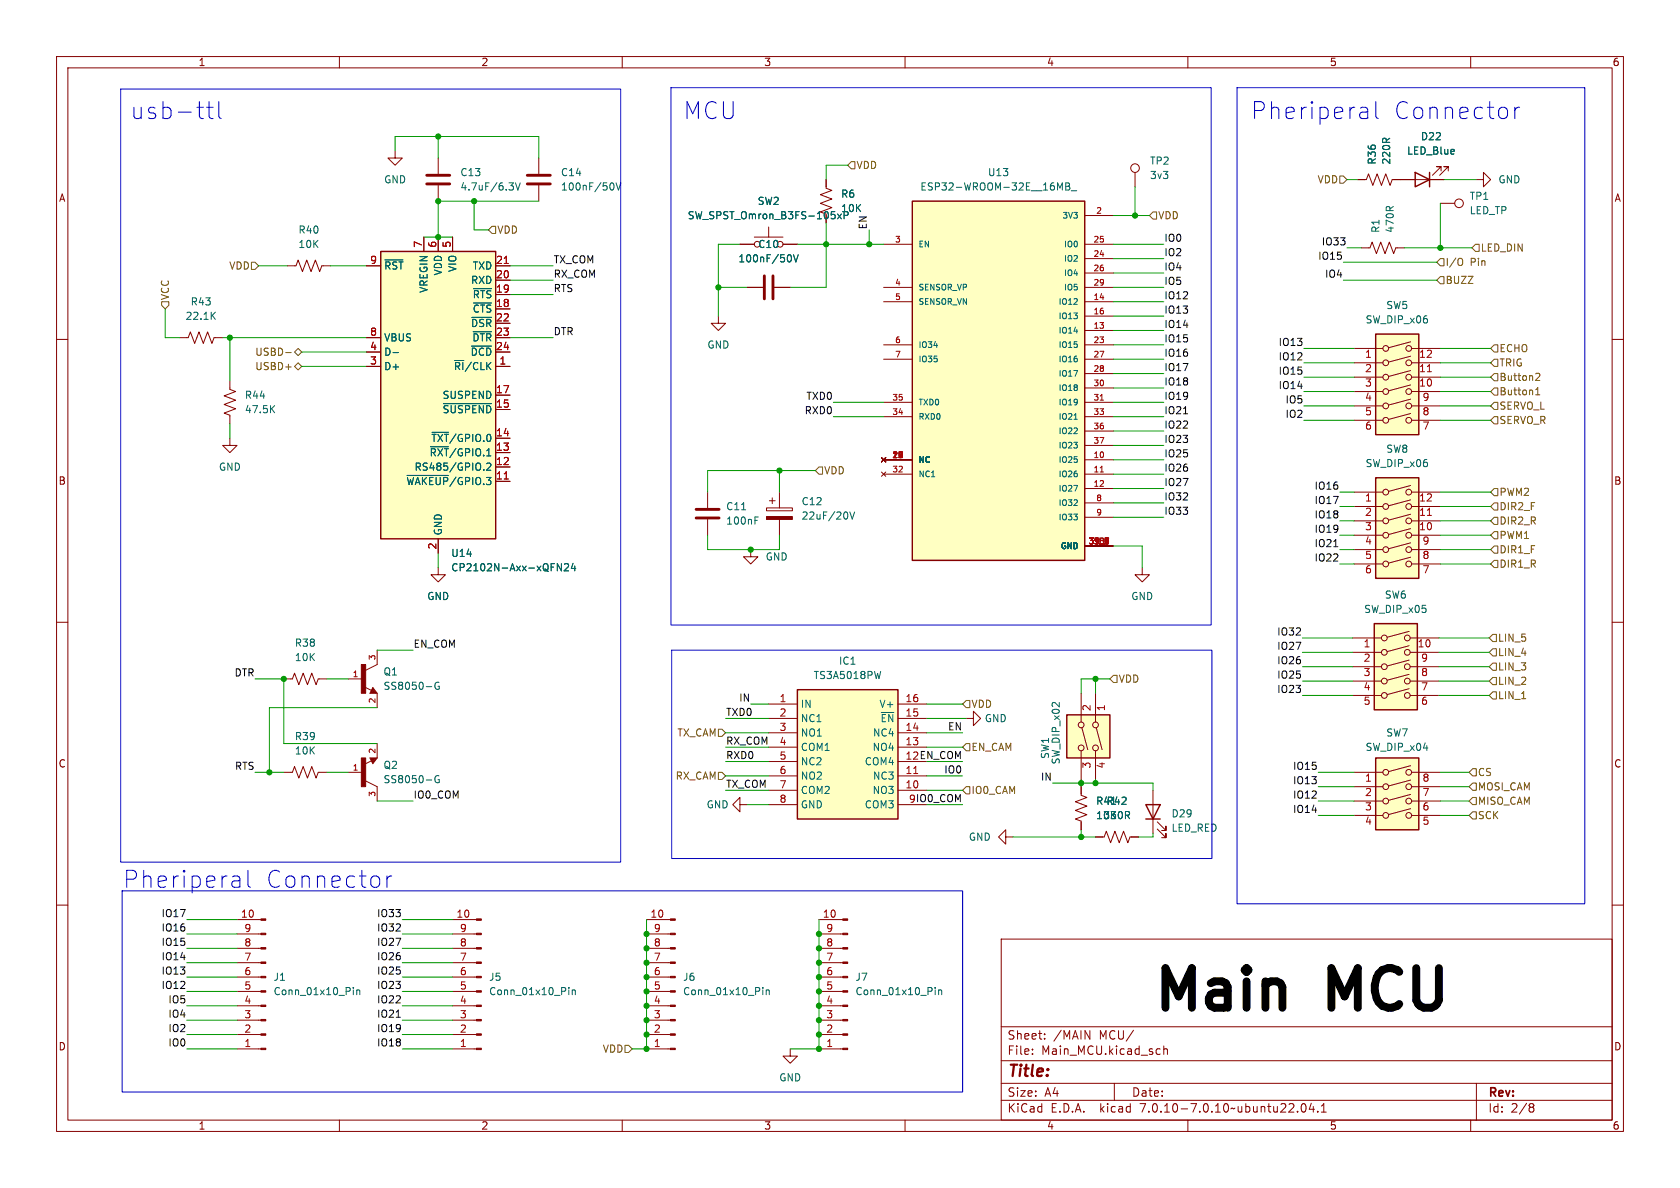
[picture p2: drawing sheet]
<svg xmlns="http://www.w3.org/2000/svg" width="297mm" height="210mm" viewBox="0 0 297 210" stroke-linecap="round" stroke-linejoin="round" font-family="sans-serif">
<g fill="none" stroke="#840000" stroke-width=".18">
<path d="M10 10h277v190h-277zM12 12h273v186h-273zM60 10v2M110 10v2M160 10v2M210 10v2M260 10v2M69.8 26.7v1.2h1.3l-1.3 1.3-1.2-1.3h1.2M77.5 27.9v2.8M77.5 32.8v2.8M95.2 27.9v2.8M95.2 32.8v2.8"/>
<path d="M146 31.8v1.5l1.1 .4-2.1 .7 2.1 .8-2.1 .7 2.1 .8-2.1 .8 1 .3M191.8 38.1h5M200.7 30.5v2.5M240 31.8h1.6l.3-1.1 .8 2.1 .8-2.1 .7 2.1 .8-2.1 .7 2.1 .4-1h9.2M254.6 35.9h2.6M254.8 30.2v-.7h-.8h.8l-1.6 1.5M256 30.2v-.7h-.7h.7l-1.5 1.5M261 31.8h1.3v-1.3l1.2 1.3-1.2 1.2v-1.2M10 60h2M31.7 59.7h1.6l.4-1 .7 2 .8-2 .7 2 .8-2 .8 2 .3-1h1.6M50.8 47h1.5l.4-1 .8 2 .7-2 .8 2 .8-2 .7 2 .4-1h1.5M64.8 47h2.5"/>
<path d="M64.8 59.7h2.5M74.9 41.9v2.6M77.5 41.9v2.6M80 41.9v2.6M87.6 47h2.6M87.6 59.7h2.6M87.6 54.6h2.6M87.6 52.1h2.6M87.6 49.5h2.6M87.6 57.2h2.6M127 55.9v1.3h1.3l-1.3 1.2-1.3-1.2h1.3M130.8 43.2h2.5"/>
<path d="M132.1 50.8h2.8M133.3 41.9h5.1M135.9 40.1v1.8M136.9 50.8h2.8M138.4 43.2h2.6M156.2 50.8h5.1M156.2 43.2h5.1M156.2 53.3h5.1M191.8 50.8h5M191.8 43.2h5M191.8 58.4h5M191.8 53.3h5"/>
<path d="M191.8 55.9h5M191.8 45.7h5M191.8 48.3h5M240.7 43.8h1.5l.4-1 .7 2 .8-2 .8 2 .7-2 .8 2 .4-1h1.5M285 60h2M40.6 77.5v1.2h1.3l-1.3 1.3-1.2-1.3h1.2M40.6 67.3v1.5l1.1 .4-2.1 .8 2.1 .7-2.1 .8 2.1 .8-2.1 .7 1 .4v1.5M64.8 64.8h2.5M64.8 62.2h2.5M87.6 64.8h2.6M87.6 77.5h2.6M87.6 72.4h2.6"/>
<path d="M87.6 69.9h2.6M87.6 62.2h2.6M156.2 61h5.1M156.2 63.5h5.1M156.2 71.1h5.1M156.2 73.7h5.1M191.8 61h5M191.8 63.5h5M191.8 66h5M191.8 68.6h5M191.8 71.1h5M191.8 73.7h5"/>
<path d="M191.8 76.2h5M191.8 78.7h5M239.4 61.6h5.1M239.4 66.7h5.1M239.4 64.1h5.1M239.4 69.2h5.1M239.4 71.8h5.1M239.4 74.3h5.1M249.4 73.1l-3.9 1M249.4 70.6l-3.9 1M249.4 68l-3.9 1.1M249.4 65.5l-3.9 1"/>
<path d="M249.4 63l-3.9 1M249.4 60.4l-3.9 1.1M249.6 61.6h5M249.6 66.7h5M249.6 64.1h5M249.6 69.2h5M249.6 71.8h5M249.6 74.3h5M77.5 95.3v2.5M87.6 85.1h2.6M87.6 82.6h2.6M87.6 80h2.6"/>
<path d="M125.1 87v2.8M125.1 91.8v2.8M132.7 97.2v1.2h1.3l-1.3 1.3-1.3-1.3h1.3M135.5 89.8h4.6v.5h-4.6zM136 88.5h1M136.5 88v1M137.8 87v2.8M137.8 91.8v2.8M155.8 80.9l.8 .8M155.8 83.4l.8 .8M156.2 81.3h5.1M156.2 83.8h5.1"/>
<path d="M156.6 80.9l-.8 .8M156.6 83.4l-.8 .8M191.8 96.5h5M191.8 81.3h5M191.8 83.8h5M191.8 86.4h5M191.8 88.9h5M191.8 91.4h5M239.4 87h5.1M239.4 92.1h5.1M239.4 89.5h5.1M239.4 94.6h5.1"/>
<path d="M239.4 97.2h5.1M239.4 99.7h5.1M249.4 98.5l-3.9 1M249.4 96l-3.9 1M249.4 93.4l-3.9 1.1M249.4 90.9l-3.9 1M249.4 88.4l-3.9 1M249.4 85.8l-3.9 1.1M249.6 87h5M249.6 92.1h5M249.6 89.5h5M249.6 94.6h5"/>
<path d="M249.6 97.2h5M249.6 99.7h5M10 110h2M66.7 114.9v2.6l-2.1 1M77.5 100.3v1.3h1.2l-1.2 1.3-1.3-1.3h1.3M201.9 100.3v1.3h1.3l-1.3 1.3-1.2-1.3h1.2M239.1 112.8h5.1M239.1 115.3h5.1M239.1 117.9h5.1M249.1 119.2l-3.9 1M249.1 116.7l-3.9 1M249.1 114.1l-3.9 1.1"/>
<path d="M249.1 111.6l-3.9 1M249.3 112.8h5.1M249.3 115.3h5.1M249.3 117.9h5.1M285 110h2M50.2 136.5h1.5l.4-1 .7 2 .8-2 .8 2 .7-2 .8 2 .4-1h1.5M50.2 120h1.5l.4-1 .7 2 .8-2 .8 2 .7-2 .8 2 .4-1h1.5M61.6 120h2.5M61.6 136.5h2.5M64.4 121.4l1.3 .7M64.6 138l2.1 1.1v2.5M65.4 134h1.3l-.8 1z"/>
<path d="M65.7 134.5l-1.3 .6M65.9 121.5l.8 1.1h-1.3zM66.7 122.6v2.5M66.7 131.4v2.6M135.9 124.5h5.1M135.9 139.7h5.1M135.9 137.2h5.1M135.9 134.6h5.1M135.9 132.1h5.1M135.9 129.5h5.1M135.9 127h5.1M158.7 124.5h5.1"/>
<path d="M158.7 139.7h5.1M158.7 137.2h5.1M158.7 134.6h5.1M158.7 132.1h5.1M158.7 129.5h5.1M158.7 127h5.1M170.8 127h1.3v-1.3l1.3 1.3-1.3 1.3v-1.3M191.1 139.1v1.5l1.1 .4-2.1 .7 2.1 .8-2.1 .8 2.1 .7-2.1 .8 1 .4v1.5M191.1 122.6v5M191.1 132.7v5.1M191.3 128.7l1 3.8M193.7 122.6v5"/>
<path d="M193.7 132.7v5.1M193.8 128.7l1 3.8M203.8 139.7v7.6M239.1 120.4h5.1M239.1 122.9h5.1M239.4 136.5h5.1M239.4 139.1h5.1M249.1 121.7l-3.9 1.1M249.3 120.4h5.1M249.3 122.9h5.1M249.4 137.9l-3.9 1M249.4 135.4l-3.9 1"/>
<path d="M249.6 136.5h5M249.6 139.1h5M10 160h2M130.8 142.2v-1.2l-1.3 1.2 1.3 1.3v-1.3h1.3M135.9 142.2h5.1M158.7 142.2h5.1M177.8 148v-1.3l-1.3 1.3 1.3 1.2v-1.2h1.3M193.7 148h1.5l.4-1.1 .7 2.1 .8-2.1 .8 2.1 .7-2.1 .8 2.1 .4-1h1.5M204.6 146.6l1.5 1.5v-.8v.8h-.7M204.6 145.3l1.5 1.5v-.7v.7h-.7M239.4 141.6h5.1M239.4 144.1h5.1"/>
<path d="M249.4 143l-3.9 1M249.4 140.4l-3.9 1.1M249.6 141.6h5M249.6 144.1h5M285 160h2M41.9 162.6h4.2M41.9 165.1h4.2M41.9 167.6h4.2M41.9 170.2h4.2M41.9 172.7h4.2M41.9 175.3h4.2M41.9 177.8h4.2"/>
<path d="M80 162.6h4.2M80 165.1h4.2M80 167.6h4.2M80 170.2h4.2M80 172.7h4.2M80 175.3h4.2M80 177.8h4.2M114.3 162.6h4.2M114.3 165.1h4.2M114.3 167.6h4.2M114.3 170.2h4.2M114.3 172.7h4.2"/>
<path d="M114.3 175.3h4.2M114.3 177.8h4.2M144.8 162.6h4.2M144.8 165.1h4.2M144.8 167.6h4.2M144.8 170.2h4.2M144.8 172.7h4.2M144.8 175.3h4.2M144.8 177.8h4.2M177 166h108v32h-108zM41.9 185.4h4.2M41.9 180.3h4.2"/>
<path d="M41.9 182.9h4.2M60 198v2M80 185.4h4.2M80 180.3h4.2M80 182.9h4.2M110 198v2M114.3 185.4h4.2M114.3 180.3h4.2M114.3 182.9h4.2M139.7 185.4v1.3h1.3l-1.3 1.3-1.3-1.3h1.3M144.8 185.4h4.2M144.8 180.3h4.2"/>
<path d="M144.8 182.9h4.2M160 198v2M177 194.5h108M177 191.5h108M177 187.5h108M177 181.5h108M182.5 186.3v.1M182.5 185.5v.1M184.7 183.6v.1M184.7 182.8v.1M191.8 182.2l.9 1.5v-1.5M197 191.5v3"/>
<path d="M205 185.4l.1 .1M205.1 186.3l-.1 .1M205.7 184.9v1.5M205.7 185.5l.3-.1 .3 .1 .1 .9M210 198v2M229.4 196.5v.1M230.2 195.2l.2-.1a.81 .81 0 0 1 .6 .6 .81 .81 0 0 1-.3 .8l-.2 .1a.81 .81 0 0 1-.3-1.4zM231.8 195l-.3 1.1h.9M232.2 195.6v1M233 196.5v.1M233.6 196.6h.9M233.6 195.5l.4-.4v1.5"/>
<path d="M260 198v2M261 191.5v6.5M270.6 195.1h.3l.3 .3-.3 .3M270.6 195.7h.3M270.9 195.7l.2 .2 .1 .4-.3 .3h-.3"/>
<circle cx="200.7" cy="29.7" r=".76"/>
<circle cx="257.9" cy="35.9" r=".76"/>
<circle cx="133.9" cy="43.2" r=".51"/>
<circle cx="137.9" cy="43.2" r=".51"/>
<circle cx="245" cy="61.6" r=".51"/>
<circle cx="245" cy="64.1" r=".51"/>
<circle cx="245" cy="69.2" r=".51"/>
<circle cx="245" cy="66.7" r=".51"/>
<circle cx="245" cy="74.3" r=".51"/>
<circle cx="245" cy="71.8" r=".51"/>
<circle cx="249" cy="61.6" r=".51"/>
<circle cx="249" cy="69.2" r=".51"/>
<circle cx="249" cy="66.7" r=".51"/>
<circle cx="249" cy="64.1" r=".51"/>
<circle cx="249" cy="71.8" r=".51"/>
<circle cx="249" cy="74.3" r=".51"/>
<circle cx="245" cy="99.7" r=".51"/>
<circle cx="245" cy="89.5" r=".51"/>
<circle cx="245" cy="94.6" r=".51"/>
<circle cx="245" cy="97.2" r=".51"/>
<circle cx="245" cy="92.1" r=".51"/>
<circle cx="245" cy="87" r=".51"/>
<circle cx="249" cy="92.1" r=".51"/>
<circle cx="249" cy="87" r=".51"/>
<circle cx="249" cy="89.5" r=".51"/>
<circle cx="249" cy="94.6" r=".51"/>
<circle cx="249" cy="97.2" r=".51"/>
<circle cx="249" cy="99.7" r=".51"/>
<circle cx="244.7" cy="117.9" r=".51"/>
<circle cx="244.7" cy="112.8" r=".51"/>
<circle cx="244.7" cy="115.3" r=".51"/>
<circle cx="248.8" cy="112.8" r=".51"/>
<circle cx="248.8" cy="115.3" r=".51"/>
<circle cx="248.8" cy="117.9" r=".51"/>
<circle cx="191.1" cy="128.1" r=".51"/>
<circle cx="191.1" cy="132.2" r=".51"/>
<circle cx="193.7" cy="128.1" r=".51"/>
<circle cx="193.7" cy="132.2" r=".51"/>
<circle cx="244.7" cy="122.9" r=".51"/>
<circle cx="244.7" cy="120.4" r=".51"/>
<circle cx="245" cy="139.1" r=".51"/>
<circle cx="245" cy="136.5" r=".51"/>
<circle cx="248.8" cy="122.9" r=".51"/>
<circle cx="248.8" cy="120.4" r=".51"/>
<circle cx="249" cy="136.5" r=".51"/>
<circle cx="249" cy="139.1" r=".51"/>
<circle cx="245" cy="144.1" r=".51"/>
<circle cx="245" cy="141.6" r=".51"/>
<circle cx="249" cy="141.6" r=".51"/>
<circle cx="249" cy="144.1" r=".51"/>
</g>
<path d="M75.4 31h4.1M75.4 32.5h4.1M93.2 31h4.1M93.2 32.5h4.1M135.1 48.8v4M136.7 48.8v4M123.1 91.6h4M123.1 90h4" fill="none" stroke="#840000" stroke-width=".51"/>
<g fill="none" stroke="#006464" stroke-width=".18">
<path d="M90 32.3h.8l-.5 .5M90.5 32.8l.3 .3v.3l-.3 .2M91.1 32.3l.5 1.3 .4-1.3M108.2 32.3a.79 .79 0 0 1 0 1.3M108.9 32.3l.4 1.3 .5-1.3M148.1 37.8l.6 .9M148.7 37.8l-.6 .9M149.2 37.4v1.3M187.4 33.2l.4-.9v1.3M188.4 32.3h.4l.3 .3-.3 .3 .3 .2v.3l-.2 .2h-.5zM188.4 32.9h.4M189.4 33.7h.9"/>
<path d="M37.5 55.7l.6 .8M38.1 55.2l-.8 .7M68 45.9h3.2M83.4 56.1h3.5M83.6 58.6h3.3M83.7 53.6h3.2M83.7 51h3.2M139.6 45a.79 .79 0 0 1 0 1.3M140.3 45l.4 1.3 .4-1.3M48 72.2l.6 .8M48.6 71.7l-.8 .7M69.5 62.3h1"/>
<path d="M76.1 79h3.2M76.4 76.4h2.9M78.4 71.3h8.5M83.3 61.2h3.6M189.9 74.1h.6M72 84h7.3M85.5 83v.1M86.1 82l.4-.1 .3 .3-.8 .9h.8M98.5 99.6l.7 1.3v-1.3M99.8 99.8l.5-.2 .2 .4-.8 .9h.8M101.3 99.6l-.3 .9h.8M131.1 90.1h.7"/>
<path d="M133.5 92h.4M133.5 91.4h.6M149.8 90.7v.8M150.2 90.5l.5 1.3 .4-1.3M101.6 100.1v.8M155.7 118.7l-.3 1.3M77.6 120.7a.59 .59 0 0 0-.7 .5 .59 .59 0 0 0 .7 .6l.1-.5h-.3M77.6 137.2a.59 .59 0 0 0-.7 .5 .59 .59 0 0 0 .7 .6l.1-.5h-.3M155.8 126h2.2M62.5 174.6v.1M62.5 175v.8M63.1 175.1l.1-.1 .4 .1v.7"/>
<path d="M63.1 175v.8M100.6 174.6v.1M100.6 175v.8M101.2 175.1l.1-.1 .4 .1v.7M101.2 175v.8M134.9 174.6v.1M134.9 175v.8M135.5 175.1l.1-.1 .3 .1 .1 .7M135.5 175v.8M165.3 174.6v.1M165.3 175v.8M165.9 175v.8"/>
<path d="M165.9 175.1l.2-.1 .3 .1 .1 .7"/>
</g>
<g fill="#840000" stroke="#840000" stroke-width=".18">
<path d="M135.5 91.3h4.6v.5h-4.6z"/>
<path d="M63.9 117.5h.7v5.1h-.7z"/>
<path d="M63.9 134h.7v5.1h-.7z"/>
<path d="M149 162.4h.9v.3h-.9z"/>
<path d="M149 165h.9v.2h-.9z"/>
<path d="M149 167.5h.9v.3h-.9z"/>
<path d="M149 170.1h.9v.2h-.9z"/>
<path d="M149 172.6h.9v.2h-.9z"/>
<path d="M149 175.1h.9v.3h-.9z"/>
<path d="M149 177.7h.9v.2h-.9z"/>
<path d="M149 180.2h.9v.3h-.9z"/>
<path d="M149 182.8h.9v.2h-.9z"/>
<path d="M149 185.3h.9v.2h-.9z"/>
<path d="M118.5 162.4h.9v.3h-.9z"/>
<path d="M118.5 165h.9v.2h-.9z"/>
<path d="M118.5 167.5h.9v.3h-.9z"/>
<path d="M118.5 170.1h.9v.2h-.9z"/>
<path d="M118.5 172.6h.9v.2h-.9z"/>
<path d="M118.5 175.1h.9v.3h-.9z"/>
<path d="M118.5 177.7h.9v.2h-.9z"/>
<path d="M118.5 180.2h.9v.3h-.9z"/>
<path d="M118.5 182.8h.9v.2h-.9z"/>
<path d="M118.5 185.3h.9v.2h-.9z"/>
<path d="M84.2 162.4h.9v.3h-.9z"/>
<path d="M84.2 165h.9v.2h-.9z"/>
<path d="M84.2 167.5h.9v.3h-.9z"/>
<path d="M84.2 170.1h.9v.2h-.9z"/>
<path d="M84.2 172.6h.9v.2h-.9z"/>
<path d="M84.2 175.1h.9v.3h-.9z"/>
<path d="M84.2 177.7h.9v.2h-.9z"/>
<path d="M84.2 180.2h.9v.3h-.9z"/>
<path d="M84.2 182.8h.9v.2h-.9z"/>
<path d="M84.2 185.3h.9v.2h-.9z"/>
<path d="M46.1 162.4h.9v.3h-.9z"/>
<path d="M46.1 165h.9v.2h-.9z"/>
<path d="M46.1 167.5h.9v.3h-.9z"/>
<path d="M46.1 170.1h.9v.2h-.9z"/>
<path d="M46.1 172.6h.9v.2h-.9z"/>
<path d="M46.1 175.1h.9v.3h-.9z"/>
<path d="M46.1 177.7h.9v.2h-.9z"/>
<path d="M46.1 180.2h.9v.3h-.9z"/>
<path d="M46.1 182.8h.9v.2h-.9z"/>
<path d="M46.1 185.3h.9v.2h-.9z"/>
</g>
<g fill="#ffffc2" stroke="#ffffc2" stroke-width=".18">
<path d="M161.3 35.6h30.5v63.5h-30.5z"/>
<path d="M188.6 126.4h7.6v7.6h-7.6z"/>
<path d="M141 121.9h17.7v22.9h-17.7z"/>
<path d="M243.2 59.1h7.6v17.7h-7.6z"/>
<path d="M243.2 84.5h7.6v17.7h-7.6z"/>
<path d="M243 110.2h7.6v15.3h-7.6z"/>
<path d="M243.2 134h7.6v12.7h-7.6z"/>
<path d="M67.3 44.5h20.3v50.8h-20.3z"/>
</g>
<g fill="none" stroke="#840000" stroke-width=".25">
<path d="M161.3 35.6h30.5v63.5h-30.5zM250.2 30.5l2.5 1.3-2.5 1.2zM252.7 30.5v2.5M67.3 44.5h20.3v50.8h-20.3zM243.2 59.1h7.6v17.7h-7.6zM243.2 84.5h7.6v17.7h-7.6zM243 110.2h7.6v15.3h-7.6zM65.7 134.1h.7l-.5 .6-.2-.5h.3l-.1 .3M65.9 122l.1 .3h-.3l.2-.5 .5 .6h-.7M141 121.9h17.7v22.9h-17.7zM188.6 126.4h7.6v7.6h-7.6zM243.2 134h7.6v12.7h-7.6z"/>
<path d="M202.6 142.2h2.5l-1.3 2.6zM202.6 144.8h2.5"/>
</g>
<g fill="none" stroke="#a90000" stroke-width=".18">
<path d="M89.1 46.6h.8M194.5 70.7h.6M252.3 65.7h.8M89.1 84.7h.8M194.5 83.4h.6M195.3 96.1h.7M195.3 95.1h.7l-.4 1M195.4 95.8h.6M195.9 95.2v.8M195.9 95.6v.3M196 95.4l-.1 .2M196 95.1l-.4 .4"/>
<path d="M196 95.4l-.1 .1M196 95.6v.1M252.3 91.1h.8M161.5 136.7h.8"/>
</g>
<g fill="none" stroke="#725600" stroke-width=".18">
<path d="M150.5 28.6h.6v1.2h-.6l-.6-.6zM203.8 37.5h.7v1.2h-.7l-.6-.6zM236.9 31.1h.6l.6 .7-.6 .6h-.6zM28.6 53.3h1.2v.7l-.6 .6-.6-.6zM44.4 46.4h.7l.6 .6-.6 .6h-.7zM87 40h.6v1.3h-.6l-.6-.7zM254.6 45.7h.7v1.3h-.7l-.6-.6zM254.6 48.9h.7v1.3h-.7l-.6-.7zM258.3 45.7h.1a.81 .81 0 0 1-.1 1.2M260.9 43.2h.6v1.3h-.6l-.7-.7zM50.5 62.3h1M52.1 64.8l.6-.7 .6 .7-.6 .6z"/>
<path d="M52.1 62.2l.6-.6 .6 .6-.6 .7zM263.5 61.6l.7-.6h.6v1.2h-.6zM263.5 64.1l.7-.6h.6v1.3h-.6zM263.5 71.8l.7-.7h.6v1.3h-.6zM263.5 74.3l.7-.6h.6v1.2h-.6zM264.2 66h.6v1.3h-.6l-.7-.6zM264.2 68.6h.6v1.3h-.6l-.7-.7zM271.5 69.8h.7M271.5 68.9l.4-.4v1.3M271.6 66h.4l.2 .3-.8 1h.8M144.8 82.6h.6v1.2h-.6l-.7-.6zM263.5 89.5l.7-.6h.6v1.3h-.6z"/>
<path d="M263.5 97.2l.7-.7h.6v1.3h-.6zM263.5 94.6l.7-.6h.6v1.3h-.6zM263.5 99.7l.7-.6h.6v1.2h-.6zM263.5 87l.7-.6h.6v1.2h-.6zM263.5 92.1l.7-.7h.6v1.3h-.6zM196.8 119.4h.7v1.3h-.7l-.6-.7zM263.9 119.8h.6v1.2h-.6l-.6-.6zM263.9 114.7h.6v1.3h-.6l-.6-.7zM263.9 117.2h.6v1.3h-.6l-.6-.6zM263.9 112.1h.6v1.3h-.6l-.6-.6zM127 128.9h.6l.7 .6-.7 .7h-.6zM127 136.5h.6l.7 .7-.7 .6h-.6z"/>
<path d="M170.8 131.4h.6v1.3h-.6l-.6-.6zM170.8 123.8h.6v1.3h-.6l-.6-.6zM170.8 139.1h.6v1.2h-.6l-.6-.6zM260.3 135.9h.7v1.3h-.7l-.6-.7zM260.3 138.4h.7v1.3h-.7l-.6-.6zM263.9 122.3h.6v1.3h-.6l-.6-.7zM269 123.5h.7M260.3 141h.7v1.2h-.7l-.6-.6zM260.3 143.5h.7v1.3h-.7l-.6-.7zM110.5 184.8h.6l.7 .6-.7 .7h-.6z"/>
</g>
<path d="M209.2 73.1h.8M235.8 96.6h.7M70.1 179.8h.7" fill="none" stroke="#0f0f0f" stroke-width=".18"/>
<g fill="none" stroke="#0000c2" stroke-width=".18">
<path d="M21.3 15.7h88.4v136.7h-88.4zM34.8 19h1.2M36.5 19h1.2M37 18v2.5l.1 .3 .6 .2M38.7 18v2.5l.1 .3 .3 .2M118.6 15.5h95.5v95h-95.5zM218.7 15.5h61.5v144.3h-61.5zM240.8 19h.6l.3 .1 .1 .3v1.6M241.8 19.7l-.3 .1h-.7M243.2 18v2.5l.2 .3 .3 .2M267.8 19v2M268.7 19a.76 .76 0 0 0-.9 .5"/>
<path d="M35.4 20.8l.6 .2M241.8 20.8l-.3 .2h-.7M118.7 114.9h95.5v36.9h-95.5zM21.6 157.5h148.6v35.5h-148.6zM41.4 154.9h.6l.3 .1 .1 .3v1.6M42.4 156.7l-.3 .2h-.7M42.4 155.6l-.3 .1h-.7M43.8 153.9v2.5l.2 .3 .3 .2M68.4 154.9v2M69.3 154.9a.77 .77 0 0 0-.9 .5"/>
</g>
<g fill="none" stroke="#009600" stroke-width=".18">
<path d="M69.8 26.7v-2.6h25.4v3.8M77.5 24.1v3.8M83.8 35.6v5h2.6M95.2 35.6h-17.7v6.3M146 39.4v11.4h-6.3M149.9 29.2h-3.9v2.6M196.8 38.1h6.4M200.7 33v5.1M238.1 31.8h1.9M254.6 35.9v7.9M255.3 31.8h5.7M29.2 54.6v5.1h2.5"/>
<path d="M39.4 59.7h25.4M40.6 59.7v7.6M45.7 47h5.1M58.4 47h6.4M74.9 41.9h5.1M90.2 59.7h7.6M90.2 47h7.6M90.2 49.5h7.6M90.2 52.1h7.6M127 50.8h5.1M130.8 43.2h-3.8v12.7M141 43.2h15.2"/>
<path d="M153.7 40.6v2.6M196.8 43.2h8.9M196.8 50.8h8.9M196.8 53.3h8.9M196.8 55.9h8.9M196.8 58.4h8.9M196.8 48.3h8.9M196.8 45.7h8.9M237.5 46.4h16.5M237.5 49.5h16.5M238.1 43.8h2.6M248.3 43.8h11.9"/>
<path d="M40.6 74.9v2.6M53.3 62.2h11.5M53.3 64.8h11.5M147.3 73.7h8.9M147.3 71.1h8.9M196.8 73.7h8.9M196.8 71.1h8.9M196.8 61h8.9M196.8 63.5h8.9M196.8 78.7h8.9M196.8 76.2h8.9M196.8 68.6h8.9"/>
<path d="M196.8 66h8.9M230.5 61.6h8.9M230.5 69.2h8.9M230.5 71.8h8.9M230.5 74.3h8.9M230.5 66.7h8.9M230.5 64.1h8.9M254.6 61.6h8.9M254.6 69.2h8.9M254.6 71.8h8.9M254.6 74.3h8.9M254.6 66.7h8.9"/>
<path d="M254.6 64.1h8.9M77.5 97.8v2.5M125.1 94.6v2.6h12.7v-2.6M137.8 83.2v3.8M144.1 83.2h-19v3.8M196.8 96.5h5.1v3.8M196.8 91.4h8.9M196.8 88.9h8.9M196.8 83.8h8.9M196.8 81.3h8.9M196.8 86.4h8.9M236.9 97.2h2.5"/>
<path d="M236.9 99.7h2.5M236.9 94.6h2.5M236.9 92.1h2.5M236.9 89.5h2.5M236.9 87h2.5M254.6 97.2h8.9M254.6 99.7h8.9M254.6 94.6h8.9M254.6 92.1h8.9M254.6 89.5h8.9M254.6 87h8.9M66.7 114.9h6.3"/>
<path d="M230.3 112.8h8.8M230.3 117.9h8.8M230.3 115.3h8.8M254.4 112.8h8.9M254.4 117.9h8.9M254.4 115.3h8.9M45.1 120h5.1v11.4h16.5M45.1 136.5h5.1M57.8 120h3.8M57.8 136.5h3.8M66.7 125.1h-19.1v11.4M128.3 134.6h7.6"/>
<path d="M128.3 132.1h7.6M128.3 127h7.6M128.3 129.5h7.6M128.3 139.7h7.6M128.3 137.2h7.6M132.7 124.5h3.2M163.8 134.6h6.4M163.8 132.1h6.4M163.8 127h7M163.8 129.5h6.4M163.8 124.5h6.4M163.8 139.7h6.4"/>
<path d="M163.8 137.2h6.4M186.1 138.4h17.7v1.3M191.1 137.8v1.3M193.7 120v2.6M193.7 137.8v.6M196.2 120h-5.1v2.6M230.3 120.4h8.8M230.3 122.9h8.8M233 139.1h6.4M233 136.5h6.4M254.4 120.4h8.9M254.4 122.9h8.9"/>
<path d="M254.6 139.1h5.1M254.6 136.5h5.1M66.7 141.6h6.3M132.1 142.2h3.8M163.8 142.2h6.4M179.1 148h14.6M191.1 146.7v1.3M203.8 147.3v.7h-2.5M233 141.6h6.4M233 144.1h6.4M254.6 141.6h5.1M254.6 144.1h5.1"/>
<path d="M33 177.8h8.9M33 175.3h8.9M33 172.7h8.9M33 167.6h8.9M33 162.6h8.9M33 170.2h8.9M33 165.1h8.9M71.1 177.8h8.9M71.1 175.3h8.9M71.1 172.7h8.9M71.1 167.6h8.9M71.1 162.6h8.9"/>
<path d="M71.1 170.2h8.9M71.1 165.1h8.9M114.3 162.6v22.8h-2.5M144.8 162.6v22.8h-5.1M33 182.9h8.9M33 185.4h8.9M33 180.3h8.9M71.1 182.9h8.9M71.1 185.4h8.9M71.1 180.3h8.9"/>
</g>
<g fill="#009600" stroke="#009600" stroke-width=".18">
<circle cx="193.7" cy="120" r=".46"/>
<circle cx="254.6" cy="43.8" r=".46"/>
<circle cx="200.7" cy="38.1" r=".46"/>
<circle cx="144.8" cy="170.2" r=".46"/>
<circle cx="144.8" cy="175.3" r=".46"/>
<circle cx="144.8" cy="167.6" r=".46"/>
<circle cx="191.1" cy="148" r=".46"/>
<circle cx="193.7" cy="138.4" r=".46"/>
<circle cx="191.1" cy="138.4" r=".46"/>
<circle cx="47.6" cy="136.5" r=".46"/>
<circle cx="77.5" cy="24.1" r=".46"/>
<circle cx="83.8" cy="35.6" r=".46"/>
<circle cx="77.5" cy="35.6" r=".46"/>
<circle cx="77.5" cy="41.9" r=".46"/>
<circle cx="114.3" cy="182.9" r=".46"/>
<circle cx="114.3" cy="185.4" r=".46"/>
<circle cx="114.3" cy="180.3" r=".46"/>
<circle cx="144.8" cy="182.9" r=".46"/>
<circle cx="144.8" cy="180.3" r=".46"/>
<circle cx="144.8" cy="185.4" r=".46"/>
<circle cx="114.3" cy="167.6" r=".46"/>
<circle cx="114.3" cy="165.1" r=".46"/>
<circle cx="144.8" cy="165.1" r=".46"/>
<circle cx="144.8" cy="177.8" r=".46"/>
<circle cx="144.8" cy="172.7" r=".46"/>
<circle cx="114.3" cy="177.8" r=".46"/>
<circle cx="114.3" cy="175.3" r=".46"/>
<circle cx="132.7" cy="97.2" r=".46"/>
<circle cx="137.8" cy="83.2" r=".46"/>
<circle cx="146" cy="43.2" r=".46"/>
<circle cx="153.7" cy="43.2" r=".46"/>
<circle cx="127" cy="50.8" r=".46"/>
<circle cx="114.3" cy="170.2" r=".46"/>
<circle cx="114.3" cy="172.7" r=".46"/>
<circle cx="40.6" cy="59.7" r=".46"/>
<circle cx="50.2" cy="120" r=".46"/>
</g>
<g font-size="9.7">
<text x="203.5" y="179.1">Main</text>
<text x="235.6" y="179.1">MCU</text>
</g>
<g font-size="4.2" fill="#0000c2">
<text x="22.9" y="21.3">usb-ttl</text>
<text x="120.6" y="21.3">MCU</text>
<text x="221" y="21.3">Pheriperal</text>
<text x="246.1" y="21.3">Connector</text>
<text x="21.6" y="157.2">Pheriperal</text>
<text x="46.7" y="157.2">Connector</text>
</g>
<text font-size="2.8" fill="#840000" x="178" y="190.9">Title:</text>
<g font-size="2.1" fill="#840000">
<text x="178" y="184">Sheet:</text>
<text x="186.2" y="184">/MAIN</text>
<text x="194.4" y="184">MCU/</text>
<text x="178" y="186.7">File:</text>
<text x="184.1" y="186.7">Main_MCU.kicad_sch</text>
<text x="178" y="196.9">KiCad</text>
<text x="178" y="194.1">Size:</text>
<text x="184.7" y="194.1">A4</text>
<text x="185.7" y="196.9">E.D.A.</text>
<text x="194.6" y="196.9">kicad</text>
<text x="200" y="194.1">Date:</text>
<text x="201.8" y="196.9">7.0.10-7.0.10~ubuntu22.04.1</text>
<text x="263" y="194.3">Rev:</text>
<text x="263" y="196.9">Id:</text>
<text x="267.1" y="196.9">2/8</text>
</g>
<g font-size="1.8" fill="#840000">
<text x="35" y="11.9">1</text>
<text x="85" y="11.9">2</text>
<text x="135" y="11.9">3</text>
<text x="185" y="11.9">4</text>
<text x="235" y="11.9">5</text>
<text x="285" y="11.9">6</text>
<text x="10.3" y="35.9">A</text>
<text x="285.3" y="35.9">A</text>
<text x="10.3" y="85.9">B</text>
<text x="285.3" y="85.9">B</text>
<text x="10.3" y="135.9">C</text>
<text x="285.3" y="135.9">C</text>
<text x="10.3" y="185.9">D</text>
<text x="285.3" y="185.9">D</text>
<text x="35" y="199.9">1</text>
<text x="85" y="199.9">2</text>
<text x="135" y="199.9">3</text>
<text x="185" y="199.9">4</text>
<text x="235" y="199.9">5</text>
<text x="285" y="199.9">6</text>
</g>
<g font-size="1.8" fill="#006464">
<text x="203.2" y="29.3">TP2</text>
<text x="243.4" y="29.2" transform="rotate(-90 243.4 29.2)">R36</text>
<text x="246" y="29.2" transform="rotate(-90 246 29.2)">220R</text>
<text x="248.7" y="27.5">LED_Blue</text>
<text x="251.1" y="25">D22</text>
<text x="67.8" y="32.6">GND</text>
<text x="81.3" y="33.9">4.7uF/6.3V</text>
<text x="81.3" y="31.3">C13</text>
<text x="99.1" y="31.3">C14</text>
<text x="99.1" y="33.9">100nF/50V</text>
<text x="148.6" y="35.2">R6</text>
<text x="162.6" y="33.9">ESP32-WROOM-32E__16MB_</text>
<text x="174.6" y="31.3">U13</text>
<text x="203.2" y="31.9">3v3</text>
<text x="259.7" y="35.5">TP1</text>
<text x="264.8" y="32.6">GND</text>
<text x="52.7" y="41.5">R40</text>
<text x="121.5" y="39">SW_SPST_Omron_B3FS-105xP</text>
<text x="133.9" y="36.4">SW2</text>
<text x="148.6" y="37.7">10K</text>
<text x="244.1" y="41.3" transform="rotate(-90 244.1 41.3)">R1</text>
<text x="246.6" y="41.3" transform="rotate(-90 246.6 41.3)">470R</text>
<text x="259.7" y="38.1">LED_TP</text>
<text x="52.7" y="44">10K</text>
<text x="67.8" y="47.9">~{RST}</text>
<text x="83.5" y="47.9">TXD</text>
<text x="130.4" y="46.6">100nF/50V</text>
<text x="133.9" y="44">C10</text>
<text x="75.8" y="51.9" transform="rotate(-90 75.8 51.9)">VREGIN</text>
<text x="78.3" y="48.8" transform="rotate(-90 78.3 48.8)">VDD</text>
<text x="80.9" y="48.2" transform="rotate(-90 80.9 48.2)">VIO</text>
<text x="83.2" y="50.4">RXD</text>
<text x="83.5" y="52.9">~{RTS}</text>
<text x="32.7" y="56.7">22.1K</text>
<text x="33.6" y="54.2">R43</text>
<text x="83.2" y="58">~{DSR}</text>
<text x="83.5" y="55.5">~{CTS}</text>
<text x="241.3" y="57.4">SW_DIP_x06</text>
<text x="245" y="54.8">SW5</text>
<text x="67.8" y="65.6">D+</text>
<text x="67.8" y="63.1">D-</text>
<text x="67.8" y="60.6">VBUS</text>
<text x="80.1" y="65.6">~{RI}/CLK</text>
<text x="83.1" y="63.1">~{DCD}</text>
<text x="83.4" y="60.6">~{DTR}</text>
<text x="125" y="61.8">GND</text>
<text x="43.2" y="70.7">R44</text>
<text x="78.1" y="70.7">SUSPEND</text>
<text x="43.2" y="73.3">47.5K</text>
<text x="78.1" y="73.3">~{SUSPEND}</text>
<text x="38.6" y="83.4">GND</text>
<text x="73.2" y="83.4">RS485/GPIO.2</text>
<text x="75.9" y="80.9">~{RXT}/GPIO.1</text>
<text x="76.2" y="78.3">~{TXT}/GPIO.0</text>
<text x="241.3" y="82.8">SW_DIP_x06</text>
<text x="245" y="80.2">SW8</text>
<text x="71.7" y="86">~{WAKEUP}/GPIO.3</text>
<text x="141.6" y="89.5">C12</text>
<text x="78.3" y="94.7" transform="rotate(-90 78.3 94.7)">GND</text>
<text x="128.3" y="92.9">100nF</text>
<text x="128.3" y="90.4">C11</text>
<text x="141.6" y="92">22uF/20V</text>
<text x="79.7" y="98.7">U14</text>
<text x="79.7" y="101.2">CP2102N-Axx-xQFN24</text>
<text x="135.3" y="99.3">GND</text>
<text x="75.4" y="106.3">GND</text>
<text x="199.9" y="106.3">GND</text>
<text x="244.7" y="106">SW6</text>
<text x="241.1" y="108.6">SW_DIP_x05</text>
<text x="52" y="114.5">R38</text>
<text x="52" y="117.1">10K</text>
<text x="67.7" y="119.6">Q1</text>
<text x="148.2" y="117.7">IC1</text>
<text x="67.7" y="122.1">SS8050-G</text>
<text x="141.5" y="125.3">IN</text>
<text x="143.7" y="120.2">TS3A5018PW</text>
<text x="155.4" y="125.3">V+</text>
<text x="52" y="131">R39</text>
<text x="141.5" y="127.9">NC1</text>
<text x="141.5" y="130.4">NO1</text>
<text x="154.2" y="130.4">NC4</text>
<text x="155.6" y="127.9">~{EN}</text>
<text x="174" y="127.9">GND</text>
<text x="245" y="130.4">SW7</text>
<text x="52" y="133.6">10K</text>
<text x="67.7" y="136.1">Q2</text>
<text x="141.5" y="132.9">COM1</text>
<text x="141.5" y="135.5">NC2</text>
<text x="152.8" y="135.5">COM4</text>
<text x="154.2" y="132.9">NO4</text>
<text x="185.6" y="134.3" transform="rotate(-90 185.6 134.3)">SW1</text>
<text x="187.6" y="135.2" transform="rotate(-90 187.6 135.2)">SW_DIP_x02</text>
<text x="241.3" y="132.9">SW_DIP_x04</text>
<text x="67.7" y="138.7">SS8050-G</text>
<text x="124.8" y="143.1">GND</text>
<text x="141.5" y="138">NO2</text>
<text x="141.5" y="140.6">COM2</text>
<text x="141.5" y="143.1">GND</text>
<text x="152.8" y="143.1">COM3</text>
<text x="154.2" y="140.6">NO3</text>
<text x="154.2" y="138">NC3</text>
<text x="193.7" y="142.5">R41</text>
<text x="195.5" y="142.5">R42</text>
<text x="171.2" y="148.8">GND</text>
<text x="193.7" y="145">10K</text>
<text x="194.9" y="145">330R</text>
<text x="207" y="147.2">LED_RED</text>
<text x="207" y="144.7">D29</text>
<text x="48.3" y="173.6">J1</text>
<text x="86.4" y="173.6">J5</text>
<text x="120.7" y="173.6">J6</text>
<text x="151.1" y="173.6">J7</text>
<text x="48.3" y="176.1">Conn_01x10_Pin</text>
<text x="86.4" y="176.1">Conn_01x10_Pin</text>
<text x="120.7" y="176.1">Conn_01x10_Pin</text>
<text x="151.1" y="176.1">Conn_01x10_Pin</text>
<text x="137.7" y="191.4">GND</text>
</g>
<g font-size="1.8" fill="#725600">
<text x="151.3" y="30.1">VDD</text>
<text x="232.8" y="32.6">VDD</text>
<text x="87.8" y="41.5">VDD</text>
<text x="204.7" y="39">VDD</text>
<text x="40.4" y="47.9">VDD</text>
<text x="255.5" y="47.2">I/O</text>
<text x="259.9" y="47.2">Pin</text>
<text x="261.7" y="44.7">LED_DIN</text>
<text x="30.1" y="53.1" transform="rotate(-90 30.1 53.1)">VCC</text>
<text x="255.5" y="50.4">BUZZ</text>
<text x="45" y="65.6">USBD+</text>
<text x="45" y="63.1">USBD-</text>
<text x="265" y="62.5">ECHO</text>
<text x="265" y="65">TRIG</text>
<text x="265" y="67.5">Button2</text>
<text x="265" y="70.1">Button1</text>
<text x="265" y="72.6">SERVO_L</text>
<text x="265" y="75.2">SERVO_R</text>
<text x="145.6" y="84">VDD</text>
<text x="265" y="87.9">PWM2</text>
<text x="265" y="90.4">DIR2_F</text>
<text x="265" y="95.5">PWM1</text>
<text x="265" y="92.9">DIR2_R</text>
<text x="265" y="98">DIR1_F</text>
<text x="265" y="100.6">DIR1_R</text>
<text x="264.7" y="113.6">LIN_5</text>
<text x="264.7" y="116.2">LIN_4</text>
<text x="264.7" y="118.7">LIN_3</text>
<text x="171.6" y="125.3">VDD</text>
<text x="197.7" y="120.9">VDD</text>
<text x="264.7" y="123.8">LIN_1</text>
<text x="264.7" y="121.3">LIN_2</text>
<text x="119.7" y="130.4">TX_CAM</text>
<text x="171.6" y="132.9">EN_CAM</text>
<text x="261.2" y="137.4">CS</text>
<text x="119.3" y="138">RX_CAM</text>
<text x="171.6" y="140.6">IO0_CAM</text>
<text x="261.2" y="142.5">MISO_CAM</text>
<text x="261.2" y="139.9">MOSI_CAM</text>
<text x="261.2" y="145">SCK</text>
<text x="106.5" y="186.3">VDD</text>
</g>
<g font-size="1.8" fill="#0f0f0f">
<text x="153.3" y="40.6" transform="rotate(-90 153.3 40.6)">EN</text>
<text x="97.8" y="46.6">TX_COM</text>
<text x="205.7" y="42.8">IO0</text>
<text x="205.7" y="47.9">IO4</text>
<text x="205.7" y="45.4">IO2</text>
<text x="232.9" y="46">IO15</text>
<text x="233.6" y="43.5">IO33</text>
<text x="97.8" y="49.2">RX_COM</text>
<text x="97.8" y="51.7">RTS</text>
<text x="205.7" y="50.5">IO5</text>
<text x="205.7" y="53">IO12</text>
<text x="234.1" y="49.2">IO4</text>
<text x="97.8" y="59.3">DTR</text>
<text x="205.7" y="55.5">IO13</text>
<text x="205.7" y="58.1">IO14</text>
<text x="205.7" y="65.7">IO17</text>
<text x="205.7" y="60.6">IO15</text>
<text x="205.7" y="63.2">IO16</text>
<text x="225.9" y="63.8">IO12</text>
<text x="225.9" y="61.2">IO13</text>
<text x="142.5" y="70.8">TXD0</text>
<text x="205.7" y="70.8">IO19</text>
<text x="205.7" y="68.2">IO18</text>
<text x="225.9" y="68.9">IO14</text>
<text x="225.9" y="66.3">IO15</text>
<text x="227.2" y="71.4">IO5</text>
<text x="142.2" y="73.3">RXD0</text>
<text x="205.7" y="73.3">IO21</text>
<text x="205.7" y="75.9">IO22</text>
<text x="227.2" y="73.9">IO2</text>
<text x="205.7" y="78.4">IO23</text>
<text x="205.7" y="83.5">IO26</text>
<text x="205.7" y="80.9">IO25</text>
<text x="205.7" y="86">IO27</text>
<text x="205.7" y="88.6">IO32</text>
<text x="232.3" y="86.6">IO16</text>
<text x="232.3" y="89.2">IO17</text>
<text x="205.7" y="91.1">IO33</text>
<text x="232.3" y="94.3">IO19</text>
<text x="232.3" y="91.7">IO18</text>
<text x="232.3" y="99.3">IO22</text>
<text x="232.3" y="96.8">IO21</text>
<text x="225.7" y="112.4">IO32</text>
<text x="41.4" y="119.7">DTR</text>
<text x="73" y="114.6">EN_COM</text>
<text x="225.7" y="115">IO27</text>
<text x="225.7" y="117.5">IO26</text>
<text x="130.6" y="124.1">IN</text>
<text x="225.7" y="120">IO25</text>
<text x="225.7" y="122.6">IO23</text>
<text x="128.3" y="126.7">TXD0</text>
<text x="128.3" y="131.7">RX_COM</text>
<text x="167.5" y="129.2">EN</text>
<text x="41.4" y="136.2">RTS</text>
<text x="128.3" y="134.3">RXD0</text>
<text x="160" y="134.4">12 EN_COM</text>
<text x="166.8" y="136.8">IO0</text>
<text x="228.5" y="136.2">IO15</text>
<text x="73" y="141.3">IO0_COM</text>
<text x="128.3" y="139.4">TX_COM</text>
<text x="160.6" y="142">9IO0_COM</text>
<text x="183.9" y="138.1">IN</text>
<text x="228.5" y="138.7">IO13</text>
<text x="228.5" y="143.8">IO14</text>
<text x="228.5" y="141.3">IO12</text>
<text x="28.5" y="167.3">IO15</text>
<text x="28.5" y="164.8">IO16</text>
<text x="28.5" y="162.2">IO17</text>
<text x="66.6" y="162.2">IO33</text>
<text x="66.6" y="167.3">IO27</text>
<text x="66.6" y="164.8">IO32</text>
<text x="28.5" y="172.4">IO13</text>
<text x="28.5" y="169.8">IO14</text>
<text x="66.6" y="172.4">IO25</text>
<text x="66.6" y="169.8">IO26</text>
<text x="28.5" y="174.9">IO12</text>
<text x="29.7" y="180">IO4</text>
<text x="29.7" y="177.5">IO5</text>
<text x="66.6" y="174.9">IO23</text>
<text x="66.6" y="180">IO21</text>
<text x="66.6" y="177.5">IO22</text>
<text x="29.7" y="185.1">IO0</text>
<text x="29.7" y="182.5">IO2</text>
<text x="66.6" y="182.5">IO19</text>
<text x="66.6" y="185.1">IO18</text>
</g>
<g font-size="1.8" fill="#a90000">
<text x="65.3" y="46.7">9</text>
<text x="74.7" y="43.9" transform="rotate(-90 74.7 43.9)">7</text>
<text x="77.2" y="43.9" transform="rotate(-90 77.2 43.9)">6</text>
<text x="79.8" y="43.9" transform="rotate(-90 79.8 43.9)">5</text>
<text x="87.6" y="46.7">21</text>
<text x="87.6" y="51.8">19</text>
<text x="87.6" y="49.3">20</text>
<text x="65.3" y="59.4">8</text>
<text x="87.6" y="54.4">18</text>
<text x="87.6" y="56.9">22</text>
<text x="87.6" y="59.4">23</text>
<text x="65.3" y="64.5">3</text>
<text x="65.3" y="62">4</text>
<text x="87.6" y="62">24</text>
<text x="88.2" y="64.5">1</text>
<text x="241.2" y="63.6">1</text>
<text x="250.8" y="63.6">12</text>
<text x="87.6" y="69.6">17</text>
<text x="241.2" y="66.1">2</text>
<text x="241.2" y="68.7">3</text>
<text x="241.2" y="71.2">4</text>
<text x="250.8" y="68.7">10</text>
<text x="250.8" y="66.1">11</text>
<text x="251.4" y="71.2">9</text>
<text x="87.6" y="77.2">14</text>
<text x="87.6" y="72.1">15</text>
<text x="241.2" y="73.7">5</text>
<text x="241.2" y="76.3">6</text>
<text x="251.4" y="76.3">7</text>
<text x="251.4" y="73.7">8</text>
<text x="87.6" y="82.3">12</text>
<text x="87.6" y="79.8">13</text>
<text x="87.6" y="84.8">11</text>
<text x="241.2" y="89">1</text>
<text x="250.8" y="89">12</text>
<text x="241.2" y="91.5">2</text>
<text x="241.2" y="94.1">3</text>
<text x="250.8" y="94.1">10</text>
<text x="250.8" y="91.5">11</text>
<text x="77.2" y="97.2" transform="rotate(-90 77.2 97.2)">2</text>
<text x="241.2" y="96.6">4</text>
<text x="241.2" y="99.1">5</text>
<text x="241.2" y="101.7">6</text>
<text x="251.4" y="101.7">7</text>
<text x="251.4" y="99.1">8</text>
<text x="251.4" y="96.6">9</text>
<text x="241" y="114.8">1</text>
<text x="241" y="117.3">2</text>
<text x="241" y="119.8">3</text>
<text x="250.5" y="114.8">10</text>
<text x="251.1" y="119.8">8</text>
<text x="251.1" y="117.3">9</text>
<text x="137.7" y="124.2">1</text>
<text x="160" y="124.2">16</text>
<text x="193.1" y="125.8" transform="rotate(-90 193.1 125.8)">2</text>
<text x="195.7" y="125.8" transform="rotate(-90 195.7 125.8)">1</text>
<text x="241" y="122.4">4</text>
<text x="241" y="124.9">5</text>
<text x="251.1" y="124.9">6</text>
<text x="251.1" y="122.4">7</text>
<text x="137.7" y="126.7">2</text>
<text x="137.7" y="129.3">3</text>
<text x="137.7" y="131.8">4</text>
<text x="160" y="131.8">13</text>
<text x="160" y="129.3">14</text>
<text x="160" y="126.7">15</text>
<text x="137.7" y="134.4">5</text>
<text x="137.7" y="136.9">6</text>
<text x="160" y="136.9">11</text>
<text x="193.1" y="136" transform="rotate(-90 193.1 136)">3</text>
<text x="195.7" y="136" transform="rotate(-90 195.7 136)">4</text>
<text x="137.7" y="139.4">7</text>
<text x="137.7" y="142">8</text>
<text x="160" y="139.4">10</text>
<text x="241.2" y="138.5">1</text>
<text x="241.2" y="141">2</text>
<text x="241.2" y="143.6">3</text>
<text x="251.4" y="143.6">6</text>
<text x="251.4" y="141">7</text>
<text x="251.4" y="138.5">8</text>
<text x="241.2" y="146.1">4</text>
<text x="251.4" y="146.1">5</text>
<text x="42.5" y="162.3">10</text>
<text x="43.1" y="167.4">8</text>
<text x="43.1" y="164.8">9</text>
<text x="80.6" y="162.3">10</text>
<text x="81.2" y="167.4">8</text>
<text x="81.2" y="164.8">9</text>
<text x="114.9" y="162.3">10</text>
<text x="115.5" y="167.4">8</text>
<text x="115.5" y="164.8">9</text>
<text x="145.4" y="162.3">10</text>
<text x="146" y="167.4">8</text>
<text x="146" y="164.8">9</text>
<text x="43.1" y="172.5">6</text>
<text x="43.1" y="169.9">7</text>
<text x="81.2" y="172.5">6</text>
<text x="81.2" y="169.9">7</text>
<text x="115.5" y="172.5">6</text>
<text x="115.5" y="169.9">7</text>
<text x="146" y="172.5">6</text>
<text x="146" y="169.9">7</text>
<text x="43.1" y="177.5">4</text>
<text x="43.1" y="175">5</text>
<text x="81.2" y="177.5">4</text>
<text x="81.2" y="175">5</text>
<text x="115.5" y="177.5">4</text>
<text x="115.5" y="175">5</text>
<text x="146" y="177.5">4</text>
<text x="146" y="175">5</text>
<text x="43.1" y="185.2">1</text>
<text x="43.1" y="182.6">2</text>
<text x="43.1" y="180.1">3</text>
<text x="81.2" y="185.2">1</text>
<text x="81.2" y="182.6">2</text>
<text x="81.2" y="180.1">3</text>
<text x="115.5" y="185.2">1</text>
<text x="115.5" y="182.6">2</text>
<text x="115.5" y="180.1">3</text>
<text x="146" y="185.2">1</text>
<text x="146" y="182.6">2</text>
<text x="146" y="180.1">3</text>
</g>
<g font-size="1.4" fill="#006464">
<text x="187.7" y="38.8">3V3</text>
<text x="162.3" y="43.9">EN</text>
<text x="188" y="46.5">IO2</text>
<text x="188" y="43.9">IO0</text>
<text x="162.3" y="51.5">SENSOR_VP</text>
<text x="188" y="49">IO4</text>
<text x="188" y="51.5">IO5</text>
<text x="162.3" y="54.1">SENSOR_VN</text>
<text x="187" y="59.2">IO14</text>
<text x="187" y="54.1">IO12</text>
<text x="187" y="56.6">IO13</text>
<text x="162.3" y="61.7">IO34</text>
<text x="162.3" y="64.2">IO35</text>
<text x="187" y="61.7">IO15</text>
<text x="187" y="64.2">IO16</text>
<text x="162.3" y="71.9">TXD0</text>
<text x="187" y="66.8">IO17</text>
<text x="187" y="69.3">IO18</text>
<text x="187" y="71.9">IO19</text>
<text x="162.3" y="74.4">RXD0</text>
<text x="187" y="74.4">IO21</text>
<text x="187" y="76.9">IO22</text>
<text x="162.3" y="82">NC</text>
<text x="187" y="82">IO25</text>
<text x="187" y="79.5">IO23</text>
<text x="162.3" y="84.6">NC1</text>
<text x="187" y="84.6">IO26</text>
<text x="187" y="87.1">IO27</text>
<text x="187" y="89.6">IO32</text>
<text x="187" y="92.2">IO33</text>
<text x="187.4" y="97.3">GND</text>
</g>
<g font-size="1.4" fill="#a90000">
<text x="193.7" y="37.8">2</text>
<text x="158.1" y="42.9">3</text>
<text x="193.2" y="45.5">24</text>
<text x="193.2" y="42.9">25</text>
<text x="158.1" y="50.5">4</text>
<text x="158.1" y="53.1">5</text>
<text x="193.2" y="53.1">14</text>
<text x="193.2" y="48">26</text>
<text x="193.2" y="50.5">29</text>
<text x="193.2" y="58.2">13</text>
<text x="193.2" y="55.6">16</text>
<text x="158.1" y="60.7">6</text>
<text x="158.1" y="63.2">7</text>
<text x="193.2" y="60.7">23</text>
<text x="193.2" y="63.2">27</text>
<text x="193.2" y="65.8">28</text>
<text x="157.7" y="70.9">35</text>
<text x="193.2" y="68.3">30</text>
<text x="193.2" y="70.9">31</text>
<text x="157.7" y="73.4">34</text>
<text x="193.2" y="73.4">33</text>
<text x="193.2" y="75.9">36</text>
<text x="157.7" y="81">17</text>
<text x="157.7" y="83.6">32</text>
<text x="158.4" y="81">1</text>
<text x="158.4" y="81">2</text>
<text x="193.2" y="81">10</text>
<text x="193.2" y="83.6">11</text>
<text x="193.2" y="78.5">37</text>
<text x="193.2" y="86.1">12</text>
<text x="193.7" y="88.6">8</text>
<text x="193.7" y="91.2">9</text>
<text x="192.3" y="96.3">39_1</text>
<text x="193.2" y="96.3">152</text>
<text x="193.7" y="96.3">14</text>
<text x="194.7" y="96.3">7</text>
<text x="62.3" y="119.8">1</text>
<text x="66.4" y="116.8" transform="rotate(-90 66.4 116.8)">3</text>
<text x="66.4" y="124.4" transform="rotate(-90 66.4 124.4)">2</text>
<text x="62.3" y="136.3">1</text>
<text x="66.4" y="133.3" transform="rotate(-90 66.4 133.3)">2</text>
<text x="66.4" y="140.9" transform="rotate(-90 66.4 140.9)">3</text>
</g>
</svg>
